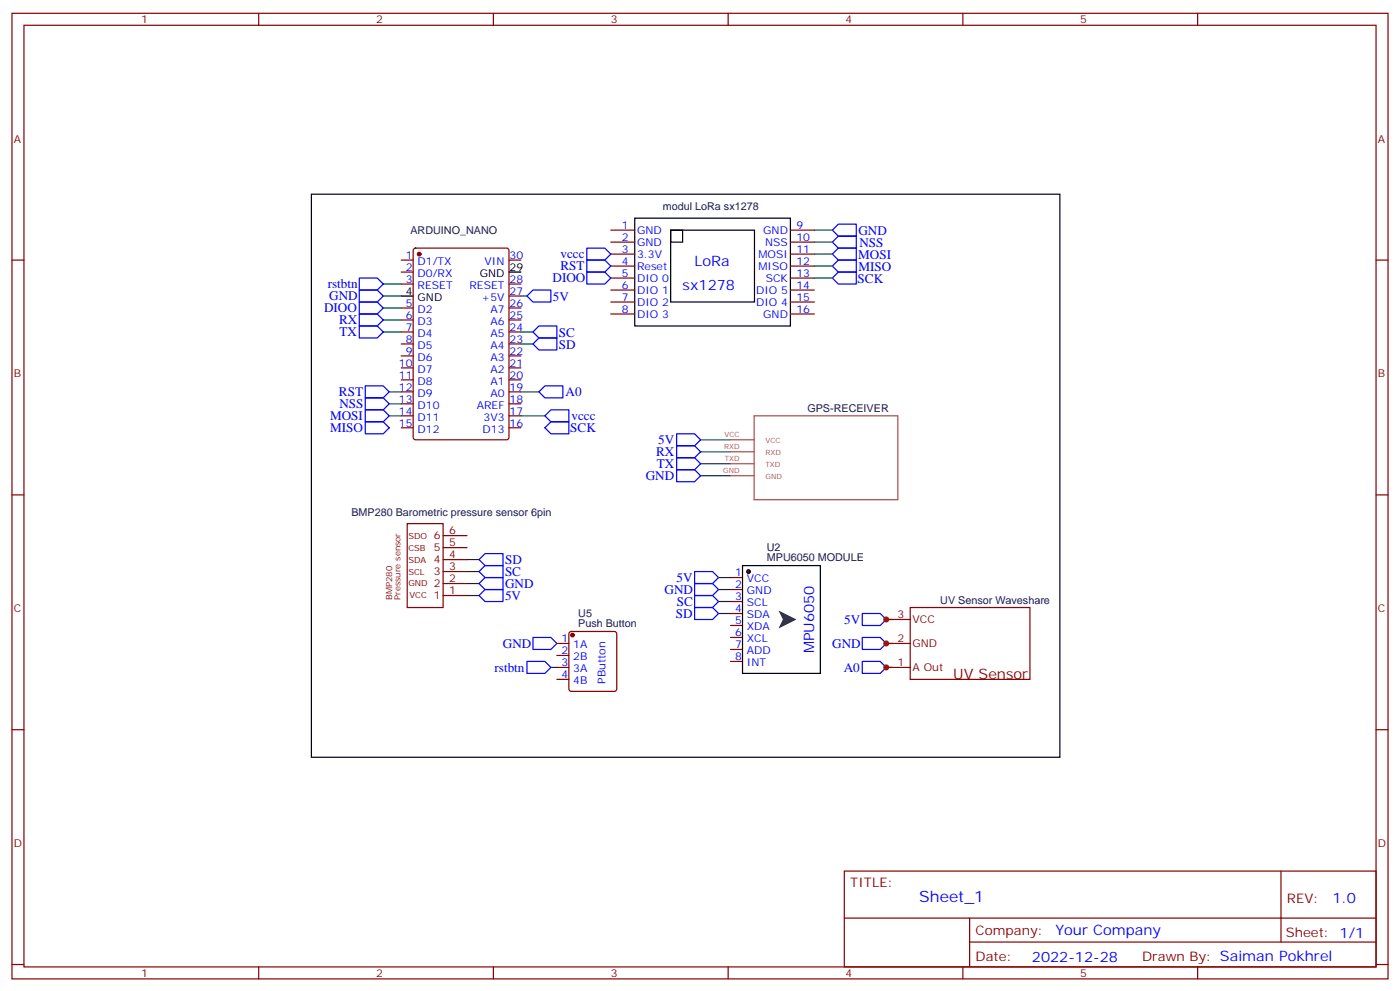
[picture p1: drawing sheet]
<svg xmlns="http://www.w3.org/2000/svg" width="412mm" height="292mm" viewBox="0 0 412 292" stroke-linecap="round" stroke-linejoin="round" font-family="sans-serif">
<g fill="none" stroke="#870000" stroke-width=".35">
<path d="M3.5 3.9h405.4v284.4h-405.4zM7.1 7.4h398.2v277.3h-398.2zM76.2 3.9v3.5M145.3 3.9v3.5M214.5 3.9v3.5M283.6 3.9v3.5M352.8 3.9v3.5M3.5 76.6h3.6M118.2 76.6h3.5M121.9 73.3l.5-.2h26.8l.7 .4v55.3l-.4 .6-27.1 .1-.6-.5-.1-55.2zM149.9 76.6h3.6M179.9 67.8h7.1"/>
<path d="M179.9 71.3h7.1M179.9 74.8h7.1M179.9 78.4h7.1M232.8 67.8h7.1M232.8 71.3h7.1M232.8 74.8h7.1M232.8 78.4h7.1M405.3 76.6h3.6M118.2 80.1h3.5M118.2 83.6h3.5M118.2 90.7h3.5M118.2 94.2h3.5"/>
<path d="M118.2 97.8h3.5M149.9 83.6h3.6M149.9 90.7h3.6M149.9 94.2h3.6M149.9 97.8h3.6M149.9 87.2h3.6M179.9 81.9h7.1M179.9 85.4h7.1M179.9 88.9h7.1M179.9 92.5h7.1M232.8 81.9h7.1M232.8 85.4h7.1"/>
<path d="M232.8 88.9h7.1M232.8 92.5h7.1M118.2 101.3h3.5M118.2 104.8h3.5M118.2 108.3h3.5M118.2 111.9h3.5M118.2 115.4h3.5M118.2 118.9h3.5M149.9 101.3h3.6M149.9 104.8h3.6M149.9 108.3h3.6M149.9 111.9h3.6"/>
<path d="M149.9 115.4h3.6M149.9 118.9h3.6M118.2 122.4h3.5M118.2 126h3.5M149.9 122.4h3.6M149.9 126h3.6M3.5 145.7h3.6M119.9 154.2h10.6v24.7h-10.6zM130.5 157.7h7.1M405.3 145.7h3.6M130.5 175.4h7.1M130.5 171.8h7.1"/>
<path d="M130.5 168.3h7.1M130.5 164.8h7.1M130.5 161.3h7.1M268.1 178.9h35.3v21.2h-35.3zM261.1 196.5h7M261.1 189.5h7M261.1 182.4h7M3.5 214.9h3.6M405.3 214.9h3.6M248.7 256.5h156.6v28.2h-156.6zM377.3 256.5v20.9M248.7 270.4h156.5"/>
<path d="M285.6 277.4h119.6M285.6 270.4v14.1M3.5 284h3.6M76.2 284.7v3.6M145.3 284.7v3.6M214.5 284.7v3.6M283.6 284.7v3.6M352.8 284.7v3.6M405.3 284h3.6"/>
</g>
<g fill="none" stroke="#008700" stroke-width=".35">
<path d="M239.9 67.8h5.3M239.9 71.3h5.3M239.9 78.4h5.3M239.9 74.8h5.3M112.9 83.6h5.3M112.9 97.8h5.3M112.9 94.2h5.3M112.9 87.2h5.3M112.9 90.7h5.3M153.5 97.8h3.5M153.5 87.2h1.7M239.9 81.9h5.3"/>
<path d="M114.7 118.9h3.5M114.7 115.4h3.5M153.5 101.3h3.5M114.7 122.4h3.5M153.5 122.4h7M206.4 129.5h8.8M206.4 136.6h8.8M206.4 133h8.8M206.4 140.1h8.8M137.6 164.8h3.5M137.6 168.3h3.5M137.6 171.8h3.5"/>
<path d="M137.6 175.4h3.5M162.3 196.5h1.7M261.1 182.4h1.7M261.1 189.5h1.7M261.1 196.5h1.7"/>
</g>
<g fill="none" stroke="#00f" stroke-width=".35">
<path d="M172.9 73.1h5.3l1.7 1.7-1.7 1.8h-5.3zM172.9 76.6h5.3l1.7 1.8-1.7 1.7h-5.3zM245.2 67.8l1.7-1.8h5.3v3.5h-5.3zM245.2 71.3l1.7-1.8h5.3v3.6h-5.3zM245.2 78.4l1.7-1.8h5.3v3.5h-5.3zM245.2 74.8l1.7-1.7h5.3v3.5h-5.3zM105.8 81.9h5.3l1.8 1.7-1.8 1.8h-5.3zM105.8 96h5.3l1.8 1.8-1.8 1.7h-5.3zM105.8 92.5h5.3l1.8 1.7-1.8 1.8h-5.3zM105.8 85.4h5.3l1.8 1.8-1.8 1.7h-5.3zM105.8 88.9h5.3l1.8 1.8-1.8 1.8h-5.3zM155.2 87.2l1.8-1.8h5.3v3.5h-5.3z"/>
<path d="M158.7 96h5.3v3.5h-5.3l-1.7-1.7zM172.9 80.1h5.3l1.7 1.8-1.7 1.7h-5.3zM245.2 81.9l1.7-1.8h5.3v3.5h-5.3zM107.6 117.2h5.3l1.8 1.7-1.8 1.8h-5.3zM107.6 113.6h5.3l1.8 1.8-1.8 1.8h-5.3zM157 101.3l1.7-1.8h5.3v3.5h-5.3zM107.6 124.2h5.3l1.8 1.8-1.8 1.7h-5.3zM107.6 120.7h5.3l1.8 1.7-1.8 1.8h-5.3zM160.5 122.4l1.8-1.7h5.3v3.5h-5.3zM160.5 126l1.8-1.8h5.3v3.5h-5.3zM199.3 138.3h5.3l1.8 1.8-1.8 1.8h-5.3zM199.3 134.8h5.3l1.8 1.8-1.8 1.7h-5.3z"/>
<path d="M199.3 131.3h5.3l1.8 1.7-1.8 1.8h-5.3zM199.3 127.7h5.3l1.8 1.8-1.8 1.8h-5.3zM141.1 164.8l1.8-1.8h5.3v3.5h-5.3zM141.1 168.3l1.8-1.8h5.3v3.6h-5.3zM141.1 171.8l1.8-1.7h5.3v3.5h-5.3zM141.1 175.4l1.8-1.8h5.3v3.5h-5.3zM155.2 194.8h5.3l1.8 1.7-1.8 1.8h-5.3zM157 187.7h5.3l1.7 1.8-1.7 1.7h-5.3z"/>
</g>
<path d="M215.2 133h6.9M215.2 136.6h6.9M215.2 129.5h6.9M222.1 122.4h42.4v24.7h-42.4zM215.2 140.1h6.9" fill="none" stroke="#a64a4a" stroke-width=".35"/>
<circle cx="123.5" cy="74.8" r=".53" fill="#870000" stroke="#870000" stroke-width=".35"/>
<path d="M91.7 57.2h220.5v165.8h-220.5zM187 64.2h45.8v31.8h-45.8zM197.6 67.8h24.6v21.1h-24.6zM197.6 67.8h3.5v3.5h-3.5zM118.2 87.2h3.5M149.9 80.1h3.6" fill="none" stroke="#000" stroke-width=".35"/>
<circle cx="220.5" cy="168.3" r=".53" fill="#870000" stroke="#000" stroke-width=".35"/>
<path d="M215.2 170.1h3.5M215.2 173.6h3.5M215.2 177.1h3.5M215.2 180.7h3.5M215.2 184.2h3.5M215.2 187.7h3.5M215.2 191.2h3.5M215.2 194.8h3.5" fill="none" stroke="#870000" stroke-width=".35"/>
<path d="M218.7 166.5h23v31.8h-23z" fill="none" stroke="#000" stroke-width=".35"/>
<path d="M229.3 179.8l5.3 2.6-5.3 2.7 1.3-2.7z" fill="#333"/>
<path d="M158.7 115.4l1.8-1.8h5.3v3.6h-5.3zM204.6 168.3h5.3l1.8 1.8-1.8 1.7h-5.3zM204.6 171.8h5.3l1.8 1.8-1.8 1.8h-5.3zM204.6 175.4h5.3l1.8 1.7-1.8 1.8h-5.3zM204.6 178.9h5.3l1.8 1.8-1.8 1.7h-5.3zM254 180.7h5.3l1.8 1.7-1.8 1.8h-5.3zM254 187.7h5.3l1.8 1.8-1.8 1.7h-5.3zM254 194.8h5.3l1.8 1.7-1.8 1.8h-5.3z" fill="none" stroke="#00f" stroke-width=".35"/>
<path d="M153.5 115.4h5.2M211.7 170.1h3.5M211.7 173.6h3.5M211.7 177.1h3.5M211.7 180.7h3.5" fill="none" stroke="#008700" stroke-width=".35"/>
<path d="M164 189.5h3.6M164 193h3.6M164 196.5h3.6M167.8 186.2l.5-.3h12.7l.5 .3 .2 .5v16.2l-.3 .5-.4 .2h-12.7l-.5-.2-.2-.5v-16.2zM164 200.1h3.6" fill="none" stroke="#870000" stroke-width=".35"/>
<circle cx="168.6" cy="187" r=".53" fill="#870000" stroke="#870000" stroke-width=".35"/>
<g fill="#c00">
<circle cx="261.1" cy="182.4" r=".88"/>
<circle cx="261.1" cy="189.5" r=".88"/>
<circle cx="261.1" cy="196.5" r=".88"/>
</g>
<text font-size="4.6" fill="#00f" x="270.8" y="265.5">Sheet_1</text>
<g font-size="4.2" fill="#00f">
<text x="204.6" y="78.4">LoRa</text>
<text x="201.1" y="85.4">sx1278</text>
<text x="239.8" y="192.4" transform="rotate(-90 239.8 192.4)">MPU6050</text>
<text x="392.5" y="265.8">1.0</text>
<text x="310.9" y="275.3">Your Company</text>
<text x="304" y="283.1">2022-12-28</text>
</g>
<text font-size="4.2" fill="#800" x="280.8" y="199.9">UV Sensor</text>
<g font-size="3.9" fill="#00f">
<text x="252.8" y="69.1">GND</text>
<text x="165.1" y="76.1">vccc</text>
<text x="252.8" y="76.2">MOSI</text>
<text x="253.1" y="72.6">NSS</text>
<text x="162.8" y="83.1">DIOO</text>
<text x="165.1" y="79.6">RST</text>
<text x="252.6" y="83.2">SCK</text>
<text x="252.8" y="79.7">MISO</text>
<text x="96.6" y="84.9">rstbtn</text>
<text x="97" y="88.4">GND</text>
<text x="162.9" y="88.5">5V</text>
<text x="95.5" y="92">DIOO</text>
<text x="99.9" y="95.5">RX</text>
<text x="100" y="99">TX</text>
<text x="164.6" y="99.1">SC</text>
<text x="164.6" y="102.6">SD</text>
<text x="99.8" y="116.7">RST</text>
<text x="166.6" y="116.7">A0</text>
<text x="97.2" y="123.7">MOSI</text>
<text x="100" y="120.2">NSS</text>
<text x="168.3" y="123.8">vccc</text>
<text x="97.2" y="127.2">MISO</text>
<text x="168" y="127.3">SCK</text>
<text x="193.9" y="130.8">5V</text>
<text x="193.3" y="134.3">RX</text>
<text x="193.5" y="137.8">TX</text>
<text x="190.2" y="141.4">GND</text>
<text x="148.8" y="166.1">SD</text>
<text x="148.8" y="169.7">SC</text>
<text x="148.8" y="173.2">GND</text>
<text x="199.3" y="171.3">5V</text>
<text x="148.8" y="176.7">5V</text>
<text x="195.8" y="174.8">GND</text>
<text x="199.4" y="178.3">SC</text>
<text x="199.1" y="181.8">SD</text>
<text x="248.7" y="183.6">5V</text>
<text x="148.1" y="190.7">GND</text>
<text x="245.1" y="190.7">GND</text>
<text x="145.7" y="197.8">rstbtn</text>
<text x="248.6" y="197.8">A0</text>
</g>
<g font-size="3.9" fill="#800">
<text x="250.5" y="261.1">TITLE:</text>
<text x="379.1" y="265.8">REV:</text>
<text x="287.4" y="275.3">Company:</text>
<text x="378.7" y="275.9">Sheet: 1/1</text>
<text x="287.4" y="283">Date:</text>
<text x="336.4" y="283.1">Drawn By: Saiman Pokhrel</text>
</g>
<g font-size="3.2" fill="#800">
<text x="41.6" y="6.9">1</text>
<text x="110.8" y="6.9">2</text>
<text x="179.9" y="6.9">3</text>
<text x="249.1" y="6.9">4</text>
<text x="318.2" y="6.9">5</text>
<text x="4.1" y="42">A</text>
<text x="405.9" y="42">A</text>
<text x="4.1" y="111.2">B</text>
<text x="405.9" y="111.2">B</text>
<text x="127.8" y="158.8">6</text>
<text x="132.3" y="160.9">5</text>
<text x="132.3" y="157.4">6</text>
<text x="127.8" y="165.8">4</text>
<text x="127.8" y="162.3">5</text>
<text x="132.3" y="168">3</text>
<text x="132.3" y="164.4">4</text>
<text x="127.8" y="172.9">2</text>
<text x="127.8" y="169.4">3</text>
<text x="132.3" y="171.5">2</text>
<text x="127.8" y="176.4">1</text>
<text x="132.3" y="175">1</text>
<text x="4.1" y="180.3">C</text>
<text x="264.3" y="182.1">3</text>
<text x="268.8" y="183.5">VCC</text>
<text x="405.9" y="180.3">C</text>
<text x="264.3" y="189.1">2</text>
<text x="268.8" y="190.5">GND</text>
<text x="264.3" y="196.2">1</text>
<text x="268.8" y="197.6">A Out</text>
<text x="4.1" y="249.4">D</text>
<text x="405.9" y="249.4">D</text>
<text x="41.6" y="287.7">1</text>
<text x="110.8" y="287.7">2</text>
<text x="179.9" y="287.7">3</text>
<text x="249.1" y="287.7">4</text>
<text x="318.2" y="287.7">5</text>
</g>
<g font-size="3.2" fill="#000080">
<text x="195.3" y="61.9">modul LoRa sx1278</text>
<text x="120.9" y="69">ARDUINO_NANO</text>
<text x="237.8" y="121.4">GPS-RECEIVER</text>
<text x="103.5" y="151.9">BMP280 Barometric pressure sensor 6pin</text>
<text x="225.9" y="165.3">MPU6050 MODULE</text>
<text x="225.9" y="162.2">U2</text>
<text x="277" y="177.8">UV Sensor Waveshare</text>
<text x="170.3" y="184.7">Push Button</text>
<text x="170.3" y="181.6">U5</text>
</g>
<g font-size="3.2" fill="#00f">
<text x="183.2" y="67.4">1</text>
<text x="183.2" y="70.9">2</text>
<text x="187.7" y="68.8">GND</text>
<text x="224.8" y="68.8">GND</text>
<text x="234.6" y="67.4">9</text>
<text x="234.6" y="70.9">10</text>
<text x="119.5" y="76.2">1</text>
<text x="123" y="78">D1/TX</text>
<text x="142.7" y="78">VIN</text>
<text x="150.1" y="76.2">30</text>
<text x="183.2" y="74.5">3</text>
<text x="183.2" y="78">4</text>
<text x="187.7" y="72.4">GND</text>
<text x="187.7" y="75.9">3.3V</text>
<text x="223.5" y="75.9">MOSI</text>
<text x="225.4" y="72.4">NSS</text>
<text x="234.6" y="74.5">11</text>
<text x="234.6" y="78">12</text>
<text x="119.5" y="79.8">2</text>
<text x="119.5" y="83.3">3</text>
<text x="123" y="81.5">D0/RX</text>
<text x="150.1" y="83.3">28</text>
<text x="183.2" y="81.5">5</text>
<text x="187.7" y="79.4">Reset</text>
<text x="187.7" y="82.9">DIO 0</text>
<text x="223.5" y="79.4">MISO</text>
<text x="225.5" y="82.9">SCK</text>
<text x="234.6" y="81.5">13</text>
<text x="123" y="85.1">RESET</text>
<text x="138.3" y="85.1">RESET</text>
<text x="141.8" y="88.6">+5V</text>
<text x="150.1" y="86.8">27</text>
<text x="183.2" y="85.1">6</text>
<text x="183.2" y="88.6">7</text>
<text x="187.7" y="86.5">DIO 1</text>
<text x="187.7" y="90">DIO 2</text>
<text x="222.7" y="86.5">DIO 5</text>
<text x="222.7" y="90">DIO 4</text>
<text x="234.6" y="85.1">14</text>
<text x="234.6" y="88.6">15</text>
<text x="119.5" y="90.3">5</text>
<text x="119.5" y="93.9">6</text>
<text x="123" y="92.1">D2</text>
<text x="123" y="95.6">D3</text>
<text x="144.4" y="95.6">A6</text>
<text x="144.4" y="92.1">A7</text>
<text x="150.1" y="93.9">25</text>
<text x="150.1" y="90.3">26</text>
<text x="183.2" y="92.1">8</text>
<text x="187.7" y="93.5">DIO 3</text>
<text x="224.8" y="93.5">GND</text>
<text x="234.6" y="92.1">16</text>
<text x="119.5" y="97.4">7</text>
<text x="119.5" y="100.9">8</text>
<text x="123" y="99.2">D4</text>
<text x="144.4" y="99.2">A5</text>
<text x="150.1" y="100.9">23</text>
<text x="150.1" y="97.4">24</text>
<text x="117.5" y="108">10</text>
<text x="119.5" y="104.5">9</text>
<text x="123" y="102.7">D5</text>
<text x="123" y="106.2">D6</text>
<text x="144.4" y="106.2">A3</text>
<text x="144.4" y="102.7">A4</text>
<text x="150.1" y="108">21</text>
<text x="150.1" y="104.5">22</text>
<text x="117.5" y="111.5">11</text>
<text x="123" y="109.7">D7</text>
<text x="123" y="113.3">D8</text>
<text x="144.4" y="113.3">A1</text>
<text x="144.4" y="109.7">A2</text>
<text x="150.1" y="111.5">20</text>
<text x="117.5" y="115">12</text>
<text x="117.5" y="118.6">13</text>
<text x="123" y="116.8">D9</text>
<text x="144.4" y="116.8">A0</text>
<text x="150.1" y="118.6">18</text>
<text x="150.1" y="115">19</text>
<text x="117.5" y="122.1">14</text>
<text x="117.5" y="125.6">15</text>
<text x="123" y="120.3">D10</text>
<text x="123" y="123.9">D11</text>
<text x="140.4" y="120.3">AREF</text>
<text x="142.4" y="123.9">3V3</text>
<text x="150.1" y="125.6">16</text>
<text x="150.1" y="122.1">17</text>
<text x="123" y="127.4">D12</text>
<text x="142.1" y="127.4">D13</text>
<text x="216.5" y="169.7">1</text>
<text x="216.5" y="173.2">2</text>
<text x="220" y="171.5">VCC</text>
<text x="216.5" y="176.8">3</text>
<text x="220" y="175">GND</text>
<text x="220" y="178.5">SCL</text>
<text x="216.5" y="180.3">4</text>
<text x="216.5" y="183.8">5</text>
<text x="220" y="182.1">SDA</text>
<text x="220" y="185.6">XDA</text>
<text x="165.4" y="189.1">1</text>
<text x="168.9" y="190.9">1A</text>
<text x="216.5" y="187.4">6</text>
<text x="216.5" y="190.9">7</text>
<text x="220" y="189.1">XCL</text>
<text x="165.4" y="192.7">2</text>
<text x="165.4" y="196.2">3</text>
<text x="168.9" y="194.4">2B</text>
<text x="168.9" y="197.9">3A</text>
<text x="216.5" y="194.4">8</text>
<text x="220" y="192.7">ADD</text>
<text x="220" y="196.2">INT</text>
<text x="165.4" y="199.7">4</text>
<text x="168.9" y="201.5">4B</text>
<text x="178.3" y="201.4" transform="rotate(-90 178.3 201.4)">PButton</text>
</g>
<g font-size="3.2">
<text x="141.3" y="81.5">GND</text>
<text x="150.1" y="79.8">29</text>
<text x="119.5" y="86.8">4</text>
<text x="123" y="88.6">GND</text>
</g>
<g font-size="2.5" fill="#600">
<text x="120.3" y="158.6">SDO</text>
<text x="120.3" y="165.8">SDA</text>
<text x="120.3" y="162.2">CSB</text>
<text x="120.3" y="172.7">GND</text>
<text x="120.3" y="169.3">SCL</text>
<text x="115.5" y="176.6" transform="rotate(-90 115.5 176.6)">BMP280</text>
<text x="118" y="176.6" transform="rotate(-90 118 176.6)">Pressure sensor</text>
<text x="120.6" y="176.2">VCC</text>
</g>
<g font-size="2.1" fill="#a54b4b">
<text x="213.5" y="128.8">VCC</text>
<text x="225.5" y="130.5">VCC</text>
<text x="213.3" y="132.3">RXD</text>
<text x="213.5" y="135.9">TXD</text>
<text x="225.5" y="134.1">RXD</text>
<text x="225.5" y="137.6">TXD</text>
<text x="213" y="139.4">GND</text>
<text x="225.5" y="141.1">GND</text>
</g>
</svg>
